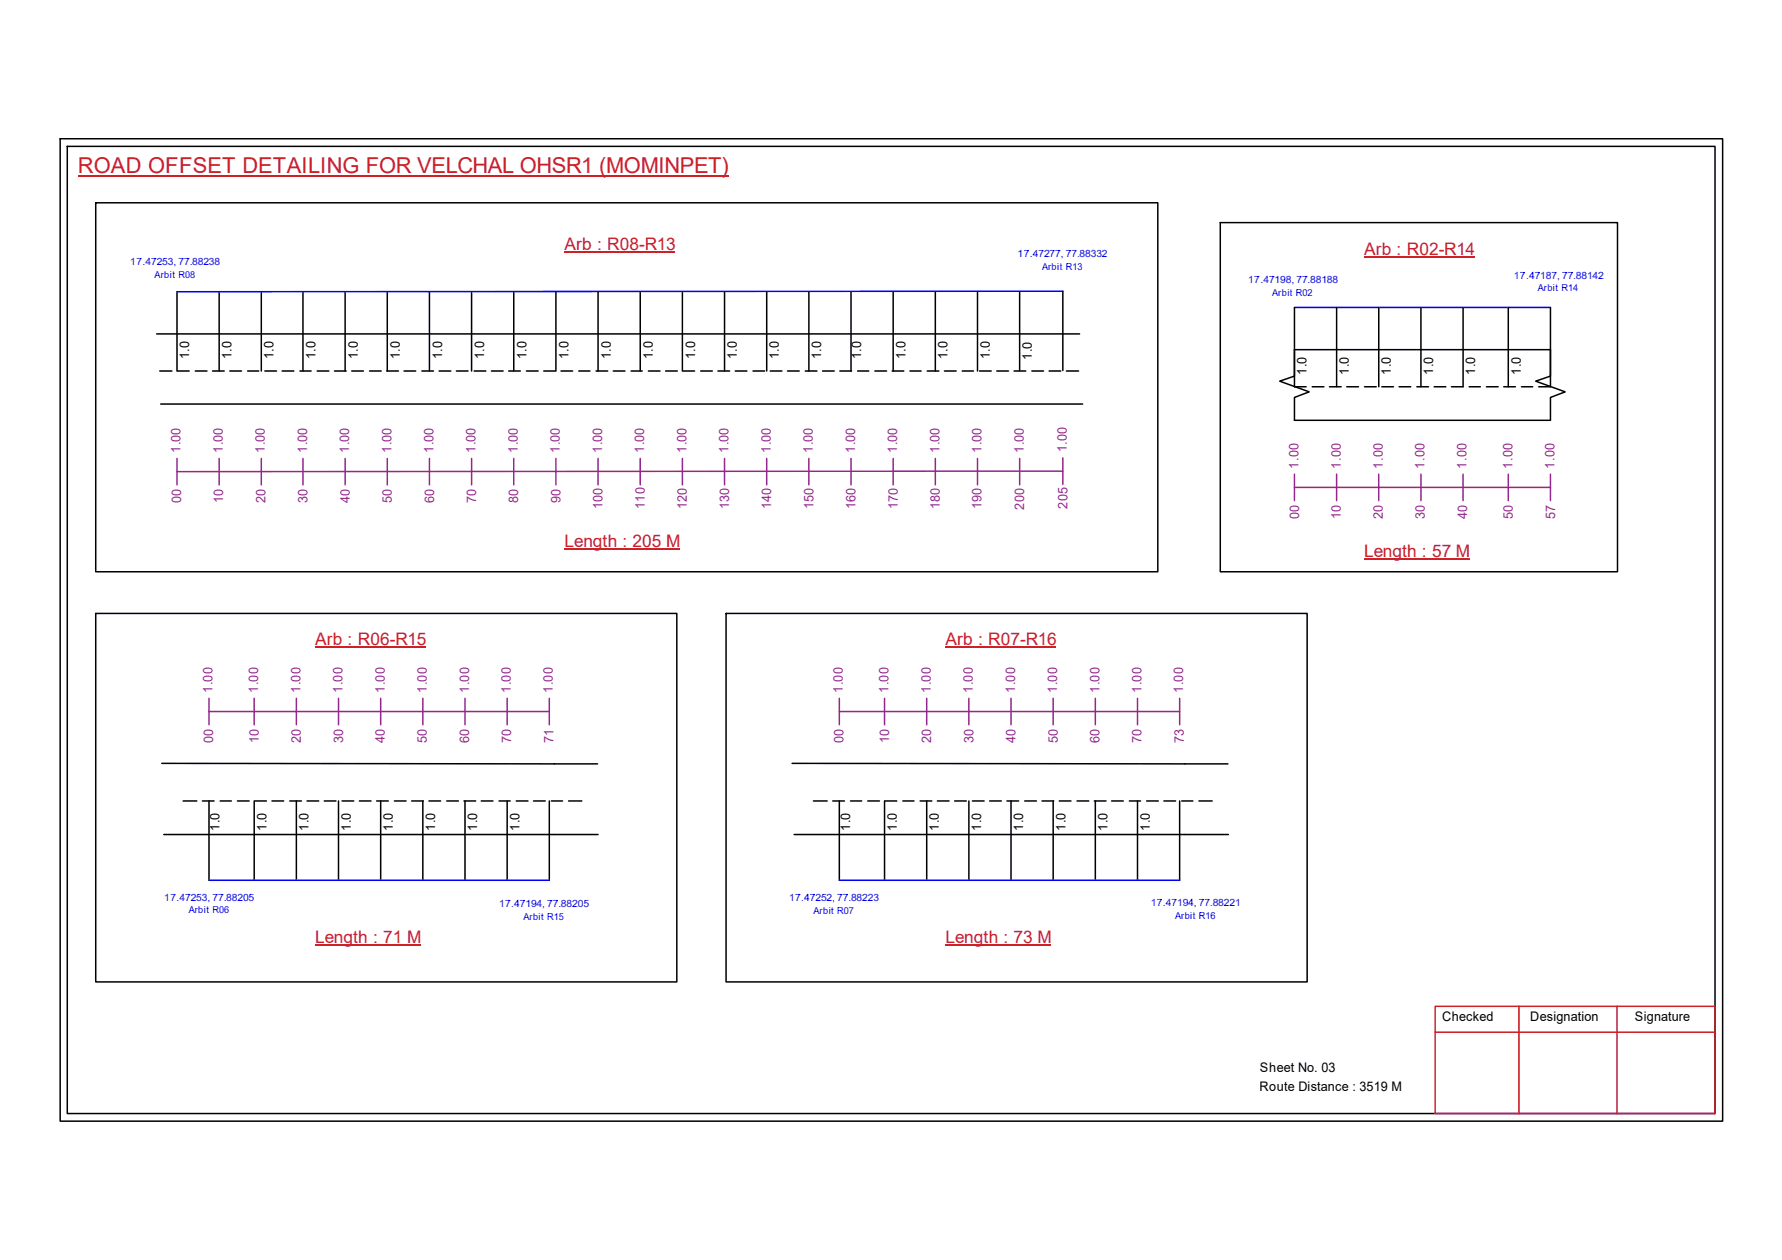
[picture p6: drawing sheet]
<svg xmlns="http://www.w3.org/2000/svg" width="297mm" height="210mm" viewBox="0 0 297 210" stroke-linecap="round" stroke-linejoin="round" font-family="sans-serif">
<g fill="none" stroke="#000" stroke-width=".25">
<path d="M10 23.1h277.1v163.7h-277.1zM11.2 24.4h274.7v161.1h-274.7zM16 33.8h177v61.4h-177zM203.4 37.1h66.2v58.1h-66.2zM26.1 55.6h153.9M29.5 48.6v13.2M36.5 48.6v13.2M43.6 48.6v13.2M50.5 48.6v13.2M57.5 48.6v13.2M64.6 48.6v13.2M71.6 48.6v13.2"/>
<path d="M78.6 48.6v13.2M85.6 48.6v13.2M92.7 48.6v13.2M99.7 48.6v13.2M106.7 48.6v13.2M113.7 48.6v13.2M120.8 48.6v13.2M127.8 48.6v13.2M134.8 48.6v13.2M141.9 48.6v13.2M148.9 48.6v13.2M155.9 48.6v13.2"/>
<path d="M162.9 48.6v13.2M170 48.7v13M177.2 48.5v13.2M215.8 58.3h42.6v4.4l-2.4 .8 4.9 1.8-2.5 .9v3.8h-42.6v-3.8l2.4-.9-4.9-1.8 2.5-.8zM215.8 51.2v13.2h1.9M222.8 51.2v13.2M229.8 51.2v13.2M236.9 51.2v13.2M243.9 51.2v13.2h-2M251.4 51.2v13.2M258.4 51.2v13.2h-1.9M26.6 61.8h2.1"/>
<path d="M26.8 67.3h153.7M29.6 61.8h1.9M32.6 61.8h1.9M35.4 61.8h2M38.3 61.8h2M41.3 61.8h1.8M44.2 61.8h1.9M47 61.8h2M50 61.8h1.9M52.9 61.8h1.9M55.7 61.8h2M58.6 61.8h2"/>
<path d="M61.6 61.8h1.9M64.5 61.8h1.9M67.3 61.8h2M70.3 61.8h2M73.2 61.8h1.9M76.1 61.8h1.9M79 61.8h2M81.9 61.8h2M84.8 61.8h1.9M87.8 61.8h1.9M90.6 61.8h2M93.5 61.8h2"/>
<path d="M96.5 61.8h1.8M99.4 61.8h1.9M102.2 61.8h2M105.2 61.8h1.9M108.1 61.8h1.9M111 61.8h1.9M113.8 61.8h2M116.8 61.8h1.9M119.7 61.8h1.9M122.6 61.8h1.9M125.5 61.8h2M128.4 61.8h1.9"/>
<path d="M131.3 61.8h1.9M134.2 61.8h2M137.1 61.8h2M140 61.8h1.9M143 61.8h1.8M145.8 61.8h2M148.7 61.8h2M151.7 61.8h1.8M154.6 61.8h1.9M157.4 61.8h2M160.4 61.8h1.9M163.3 61.8h1.9"/>
<path d="M166.2 61.8h1.9M169 61.8h2M172 61.8h1.9M174.9 61.8h1.9M177.8 61.8h2M218.7 64.4h2M221.6 64.4h2M224.5 64.4h1.9M227.5 64.4h1.9M230.3 64.4h2M233.2 64.4h2M236.2 64.4h1.9"/>
<path d="M239.1 64.4h1.9M244.9 64.4h1.9M247.8 64.4h1.9M250.7 64.4h1.9M253.6 64.4h1.9M16 102.2h96.8v61.4h-96.8zM121 102.2h96.9v61.4h-96.9zM27 127.2l72.6 .1M27.3 139h72.4M30.5 133.4h2.3M33.7 133.4h2M34.8 133.4v13.2"/>
<path d="M36.7 133.4h1.9M39.6 133.4h1.9M42.4 133.4v13.2M42.5 133.4h1.9M45.3 133.4h2M48.3 133.4h1.9M49.4 133.4v13.2M51.2 133.4h1.9M54.1 133.4h1.9M56.4 133.4v13.2M57 133.4h2M59.9 133.4h1.9"/>
<path d="M62.8 133.4h1.9M63.5 133.4v13.2M65.7 133.4h2M68.6 133.4h2M70.5 133.4v13.2M71.5 133.4h1.9M74.5 133.4h1.9M77.3 133.4h2M77.5 133.4v13.2M80.2 133.4h2M83.2 133.4h1.8M84.5 133.4v13.2"/>
<path d="M86.1 133.4h1.9M88.9 133.4h2M91.6 133.4v13.2M91.9 133.4h1.9M94.8 133.4h2.2M132 127.2l72.7 .1M132.4 139h72.4M135.6 133.4h2.3M138.8 133.4h2M139.9 133.4v13.2M141.8 133.4h1.8M144.6 133.4h2"/>
<path d="M147.4 133.4v13.2M147.5 133.4h2M150.5 133.4h1.9M153.4 133.4h1.9M154.5 133.4v13.2M156.2 133.4h2M159.1 133.4h2M161.5 133.4v13.2M162.1 133.4h1.9M165 133.4h1.9M167.8 133.4h2M168.5 133.4v13.2"/>
<path d="M170.8 133.4h2M173.7 133.4h1.9M175.6 133.4v13.2M176.6 133.4h1.9M179.5 133.4h2M182.4 133.4h2M182.6 133.4v13.2M185.3 133.4h1.9M188.3 133.4h1.8M189.6 133.4v13.2M191.1 133.4h2M194 133.4h2"/>
<path d="M196.6 133.4v13.2M197 133.4h1.8M199.9 133.4h2.2"/>
</g>
<path d="M239.2 167.6h46.7v17.9h-46.7zM239.2 172h46.7M253.2 167.6v17.9M269.5 167.6v17.9" fill="none" stroke="#cc1f26" stroke-width=".25"/>
<path d="M13 29.3h108.5" fill="none" stroke="#cd2027" stroke-width=".25"/>
<g fill="none" stroke="#93278f" stroke-width=".25">
<path d="M29.5 76.4v4.4M36.5 76.4v4.4M43.6 76.4v4.4M50.5 76.4v4.4M57.5 76.4v4.4M64.6 76.4v4.4M71.6 76.4v4.4M78.6 76.4v4.4M85.6 76.4v4.4M92.7 76.4v4.4M99.7 76.4v4.4M106.7 76.4v4.4"/>
<path d="M113.7 76.4v4.4M120.8 76.4v4.4M127.8 76.4v4.4M134.8 76.4v4.4M141.9 76.4v4.4M148.9 76.4v4.4M155.9 76.4v4.4M162.9 76.4v4.4M170 76.4v4.4M177.2 78.5l-147.7 .1M177.2 76.3v4.4M215.8 79v4.4"/>
<path d="M222.8 79v4.4M229.8 79v4.4M236.9 79v4.4M243.9 79v4.4M251.4 79v4.4M258.4 79v4.4M215.8 81.2h42.6M34.8 118.5h56.8M34.8 116.3v4.4M42.4 116.3v4.4M49.4 116.3v4.4M56.4 116.3v4.4"/>
<path d="M63.5 116.3v4.4M70.5 116.3v4.4M77.5 116.3v4.4M84.5 116.3v4.4M91.6 116.3v4.4M139.9 118.5h56.7M139.9 116.3v4.4M147.4 116.3v4.4M154.5 116.3v4.4M161.5 116.3v4.4M168.5 116.3v4.4M175.6 116.3v4.4"/>
<path d="M182.6 116.3v4.4M189.6 116.3v4.4M196.6 116.3v4.4"/>
</g>
<path d="M94.1 41.9h18.5M227.4 42.8h18.4M94.1 91.4h19.2M227.4 93.1h17.6M52.5 107.9h18.5M157.6 107.9h18.5M52.5 157.4h17.6M157.6 157.4h17.6" fill="none" stroke="#cd2027" stroke-width=".17"/>
<path d="M177.2 48.5l-147.7 .1M215.8 51.2h42.6M34.8 146.6h56.8M139.9 146.6h56.7" fill="none" stroke="#00f" stroke-width=".25"/>
<text font-size="3.6" fill="#cd2027" x="13" y="28.9">ROAD OFFSET DETAILING FOR VELCHAL OHSR1 (MOMINPET)</text>
<g font-size="2.9" fill="#cd2027">
<text x="94.1" y="41.6">Arb : R08-R13</text>
<text x="227.4" y="42.4">Arb : R02-R14</text>
<text x="94.1" y="91.1">Length : 205 M</text>
<text x="227.4" y="92.8">Length : 57 M</text>
<text x="52.5" y="107.5">Arb : R06-R15</text>
<text x="157.6" y="107.5">Arb : R07-R16</text>
<text x="52.5" y="157.1">Length : 71 M</text>
<text x="157.6" y="157.1">Length : 73 M</text>
</g>
<g font-size="2.2">
<text x="31.5" y="59.9" transform="rotate(-90 31.5 59.9)">1.0</text>
<text x="38.6" y="59.9" transform="rotate(-90 38.6 59.9)">1.0</text>
<text x="45.6" y="59.9" transform="rotate(-90 45.6 59.9)">1.0</text>
<text x="52.6" y="59.9" transform="rotate(-90 52.6 59.9)">1.0</text>
<text x="59.6" y="59.9" transform="rotate(-90 59.6 59.9)">1.0</text>
<text x="66.7" y="59.9" transform="rotate(-90 66.7 59.9)">1.0</text>
<text x="73.7" y="59.9" transform="rotate(-90 73.7 59.9)">1.0</text>
<text x="80.7" y="59.9" transform="rotate(-90 80.7 59.9)">1.0</text>
<text x="87.8" y="59.9" transform="rotate(-90 87.8 59.9)">1.0</text>
<text x="94.8" y="59.9" transform="rotate(-90 94.8 59.9)">1.0</text>
<text x="101.8" y="59.9" transform="rotate(-90 101.8 59.9)">1.0</text>
<text x="108.8" y="59.9" transform="rotate(-90 108.8 59.9)">1.0</text>
<text x="115.9" y="59.9" transform="rotate(-90 115.9 59.9)">1.0</text>
<text x="122.8" y="59.9" transform="rotate(-90 122.8 59.9)">1.0</text>
<text x="129.8" y="59.9" transform="rotate(-90 129.8 59.9)">1.0</text>
<text x="136.9" y="59.9" transform="rotate(-90 136.9 59.9)">1.0</text>
<text x="143.5" y="59.9" transform="rotate(-90 143.5 59.9)">1.0</text>
<text x="150.9" y="59.9" transform="rotate(-90 150.9 59.9)">1.0</text>
<text x="157.9" y="59.9" transform="rotate(-90 157.9 59.9)">1.0</text>
<text x="165" y="59.9" transform="rotate(-90 165 59.9)">1.0</text>
<text x="172" y="59.9" transform="rotate(-90 172 59.9)">1.0</text>
<text x="217.8" y="62.5" transform="rotate(-90 217.8 62.5)">1.0</text>
<text x="224.8" y="62.5" transform="rotate(-90 224.8 62.5)">1.0</text>
<text x="231.9" y="62.5" transform="rotate(-90 231.9 62.5)">1.0</text>
<text x="238.9" y="62.5" transform="rotate(-90 238.9 62.5)">1.0</text>
<text x="245.9" y="62.5" transform="rotate(-90 245.9 62.5)">1.0</text>
<text x="253.5" y="62.5" transform="rotate(-90 253.5 62.5)">1.0</text>
<text x="36.6" y="138.4" transform="rotate(-90 36.6 138.4)">1.0</text>
<text x="44.4" y="138.4" transform="rotate(-90 44.4 138.4)">1.0</text>
<text x="51.4" y="138.4" transform="rotate(-90 51.4 138.4)">1.0</text>
<text x="58.5" y="138.4" transform="rotate(-90 58.5 138.4)">1.0</text>
<text x="65.5" y="138.4" transform="rotate(-90 65.5 138.4)">1.0</text>
<text x="72.5" y="138.4" transform="rotate(-90 72.5 138.4)">1.0</text>
<text x="79.5" y="138.4" transform="rotate(-90 79.5 138.4)">1.0</text>
<text x="86.6" y="138.4" transform="rotate(-90 86.6 138.4)">1.0</text>
<text x="141.7" y="138.4" transform="rotate(-90 141.7 138.4)">1.0</text>
<text x="149.5" y="138.4" transform="rotate(-90 149.5 138.4)">1.0</text>
<text x="156.5" y="138.4" transform="rotate(-90 156.5 138.4)">1.0</text>
<text x="163.5" y="138.4" transform="rotate(-90 163.5 138.4)">1.0</text>
<text x="170.6" y="138.4" transform="rotate(-90 170.6 138.4)">1.0</text>
<text x="177.6" y="138.4" transform="rotate(-90 177.6 138.4)">1.0</text>
<text x="184.6" y="138.4" transform="rotate(-90 184.6 138.4)">1.0</text>
<text x="191.6" y="138.4" transform="rotate(-90 191.6 138.4)">1.0</text>
<text x="240.4" y="170.1">Checked</text>
<text x="255.1" y="170.1">Designation</text>
<text x="272.5" y="170.1">Signature</text>
<text x="210" y="178.6">Sheet No. 03</text>
<text x="209.9" y="181.7">Route Distance : 3519 M</text>
</g>
<g font-size="2.2" fill="#93278f">
<text x="30.1" y="75.4" transform="rotate(-90 30.1 75.4)">1.00</text>
<text x="37.1" y="75.4" transform="rotate(-90 37.1 75.4)">1.00</text>
<text x="44.2" y="75.4" transform="rotate(-90 44.2 75.4)">1.00</text>
<text x="51.2" y="75.4" transform="rotate(-90 51.2 75.4)">1.00</text>
<text x="58.2" y="75.4" transform="rotate(-90 58.2 75.4)">1.00</text>
<text x="65.2" y="75.4" transform="rotate(-90 65.2 75.4)">1.00</text>
<text x="72.3" y="75.4" transform="rotate(-90 72.3 75.4)">1.00</text>
<text x="79.3" y="75.4" transform="rotate(-90 79.3 75.4)">1.00</text>
<text x="86.3" y="75.4" transform="rotate(-90 86.3 75.4)">1.00</text>
<text x="93.3" y="75.4" transform="rotate(-90 93.3 75.4)">1.00</text>
<text x="100.4" y="75.4" transform="rotate(-90 100.4 75.4)">1.00</text>
<text x="107.4" y="75.4" transform="rotate(-90 107.4 75.4)">1.00</text>
<text x="114.4" y="75.4" transform="rotate(-90 114.4 75.4)">1.00</text>
<text x="121.5" y="75.4" transform="rotate(-90 121.5 75.4)">1.00</text>
<text x="128.5" y="75.4" transform="rotate(-90 128.5 75.4)">1.00</text>
<text x="135.5" y="75.4" transform="rotate(-90 135.5 75.4)">1.00</text>
<text x="142.5" y="75.4" transform="rotate(-90 142.5 75.4)">1.00</text>
<text x="149.6" y="75.4" transform="rotate(-90 149.6 75.4)">1.00</text>
<text x="156.6" y="75.4" transform="rotate(-90 156.6 75.4)">1.00</text>
<text x="163.6" y="75.4" transform="rotate(-90 163.6 75.4)">1.00</text>
<text x="170.6" y="75.4" transform="rotate(-90 170.6 75.4)">1.00</text>
<text x="177.8" y="75.4" transform="rotate(-90 177.8 75.4)">1.00</text>
<text x="30.2" y="83.8" transform="rotate(-90 30.2 83.8)">00</text>
<text x="37.2" y="83.8" transform="rotate(-90 37.2 83.8)">10</text>
<text x="44.2" y="83.8" transform="rotate(-90 44.2 83.8)">20</text>
<text x="51.3" y="83.8" transform="rotate(-90 51.3 83.8)">30</text>
<text x="58.3" y="83.8" transform="rotate(-90 58.3 83.8)">40</text>
<text x="65.3" y="83.8" transform="rotate(-90 65.3 83.8)">50</text>
<text x="72.3" y="83.8" transform="rotate(-90 72.3 83.8)">60</text>
<text x="79.4" y="83.8" transform="rotate(-90 79.4 83.8)">70</text>
<text x="86.4" y="83.8" transform="rotate(-90 86.4 83.8)">80</text>
<text x="93.4" y="83.8" transform="rotate(-90 93.4 83.8)">90</text>
<text x="216.4" y="78.1" transform="rotate(-90 216.4 78.1)">1.00</text>
<text x="223.5" y="78.1" transform="rotate(-90 223.5 78.1)">1.00</text>
<text x="230.5" y="78.1" transform="rotate(-90 230.5 78.1)">1.00</text>
<text x="237.4" y="78.1" transform="rotate(-90 237.4 78.1)">1.00</text>
<text x="244.5" y="78.1" transform="rotate(-90 244.5 78.1)">1.00</text>
<text x="252.1" y="78.1" transform="rotate(-90 252.1 78.1)">1.00</text>
<text x="259.1" y="78.1" transform="rotate(-90 259.1 78.1)">1.00</text>
<text x="100.5" y="84.8" transform="rotate(-90 100.5 84.8)">100</text>
<text x="107.5" y="84.8" transform="rotate(-90 107.5 84.8)">110</text>
<text x="114.5" y="84.8" transform="rotate(-90 114.5 84.8)">120</text>
<text x="121.5" y="84.8" transform="rotate(-90 121.5 84.8)">130</text>
<text x="128.6" y="84.8" transform="rotate(-90 128.6 84.8)">140</text>
<text x="135.6" y="84.8" transform="rotate(-90 135.6 84.8)">150</text>
<text x="142.6" y="84.8" transform="rotate(-90 142.6 84.8)">160</text>
<text x="149.6" y="84.8" transform="rotate(-90 149.6 84.8)">170</text>
<text x="156.7" y="84.8" transform="rotate(-90 156.7 84.8)">180</text>
<text x="163.6" y="84.8" transform="rotate(-90 163.6 84.8)">190</text>
<text x="170.7" y="84.9" transform="rotate(-90 170.7 84.9)">200</text>
<text x="177.9" y="84.8" transform="rotate(-90 177.9 84.8)">205</text>
<text x="216.5" y="86.4" transform="rotate(-90 216.5 86.4)">00</text>
<text x="223.5" y="86.4" transform="rotate(-90 223.5 86.4)">10</text>
<text x="230.5" y="86.4" transform="rotate(-90 230.5 86.4)">20</text>
<text x="237.5" y="86.4" transform="rotate(-90 237.5 86.4)">30</text>
<text x="244.6" y="86.4" transform="rotate(-90 244.6 86.4)">40</text>
<text x="252.2" y="86.4" transform="rotate(-90 252.2 86.4)">50</text>
<text x="259.2" y="86.4" transform="rotate(-90 259.2 86.4)">57</text>
<text x="35.4" y="115.4" transform="rotate(-90 35.4 115.4)">1.00</text>
<text x="43" y="115.4" transform="rotate(-90 43 115.4)">1.00</text>
<text x="50.1" y="115.4" transform="rotate(-90 50.1 115.4)">1.00</text>
<text x="57.1" y="115.4" transform="rotate(-90 57.1 115.4)">1.00</text>
<text x="64.1" y="115.4" transform="rotate(-90 64.1 115.4)">1.00</text>
<text x="71.2" y="115.4" transform="rotate(-90 71.2 115.4)">1.00</text>
<text x="78.2" y="115.4" transform="rotate(-90 78.2 115.4)">1.00</text>
<text x="85.1" y="115.4" transform="rotate(-90 85.1 115.4)">1.00</text>
<text x="92.2" y="115.4" transform="rotate(-90 92.2 115.4)">1.00</text>
<text x="140.5" y="115.4" transform="rotate(-90 140.5 115.4)">1.00</text>
<text x="148.1" y="115.4" transform="rotate(-90 148.1 115.4)">1.00</text>
<text x="155.1" y="115.4" transform="rotate(-90 155.1 115.4)">1.00</text>
<text x="162.2" y="115.4" transform="rotate(-90 162.2 115.4)">1.00</text>
<text x="169.2" y="115.4" transform="rotate(-90 169.2 115.4)">1.00</text>
<text x="176.2" y="115.4" transform="rotate(-90 176.2 115.4)">1.00</text>
<text x="183.3" y="115.4" transform="rotate(-90 183.3 115.4)">1.00</text>
<text x="190.3" y="115.4" transform="rotate(-90 190.3 115.4)">1.00</text>
<text x="197.2" y="115.4" transform="rotate(-90 197.2 115.4)">1.00</text>
<text x="35.5" y="123.8" transform="rotate(-90 35.5 123.8)">00</text>
<text x="43.1" y="123.8" transform="rotate(-90 43.1 123.8)">10</text>
<text x="50.2" y="123.8" transform="rotate(-90 50.2 123.8)">20</text>
<text x="57.2" y="123.8" transform="rotate(-90 57.2 123.8)">30</text>
<text x="64.1" y="123.8" transform="rotate(-90 64.1 123.8)">40</text>
<text x="71.2" y="123.8" transform="rotate(-90 71.2 123.8)">50</text>
<text x="78.2" y="123.8" transform="rotate(-90 78.2 123.8)">60</text>
<text x="85.2" y="123.8" transform="rotate(-90 85.2 123.8)">70</text>
<text x="92.2" y="123.8" transform="rotate(-90 92.2 123.8)">71</text>
<text x="140.6" y="123.8" transform="rotate(-90 140.6 123.8)">00</text>
<text x="148.2" y="123.8" transform="rotate(-90 148.2 123.8)">10</text>
<text x="155.2" y="123.8" transform="rotate(-90 155.2 123.8)">20</text>
<text x="162.3" y="123.8" transform="rotate(-90 162.3 123.8)">30</text>
<text x="169.3" y="123.8" transform="rotate(-90 169.3 123.8)">40</text>
<text x="176.3" y="123.8" transform="rotate(-90 176.3 123.8)">50</text>
<text x="183.3" y="123.8" transform="rotate(-90 183.3 123.8)">60</text>
<text x="190.3" y="123.8" transform="rotate(-90 190.3 123.8)">70</text>
<text x="197.3" y="123.8" transform="rotate(-90 197.3 123.8)">73</text>
</g>
<g font-size="1.7" fill="#00f">
<text x="21.7" y="44.1">17.47253, 77.88238</text>
<text x="169.6" y="42.8">17.47277, 77.88332</text>
<text x="208.1" y="47.1">17.47198, 77.88188</text>
<text x="252.3" y="46.4">17.47187, 77.88142</text>
<text x="27.4" y="150">17.47253, 77.88205</text>
<text x="83.2" y="151.1">17.47194, 77.88205</text>
<text x="131.5" y="150.1">17.47252, 77.88223</text>
<text x="191.8" y="151">17.47194, 77.88221</text>
</g>
<g font-size="1.6" fill="#00f">
<text x="25.8" y="46.3">Arbit R08</text>
<text x="173.7" y="45">Arbit R13</text>
<text x="212" y="49.3">Arbit R02</text>
<text x="256.3" y="48.5">Arbit R14</text>
<text x="31.4" y="152.1">Arbit R06</text>
<text x="87.2" y="153.2">Arbit R15</text>
<text x="135.6" y="152.2">Arbit R07</text>
<text x="195.9" y="153.1">Arbit R16</text>
</g>
</svg>
